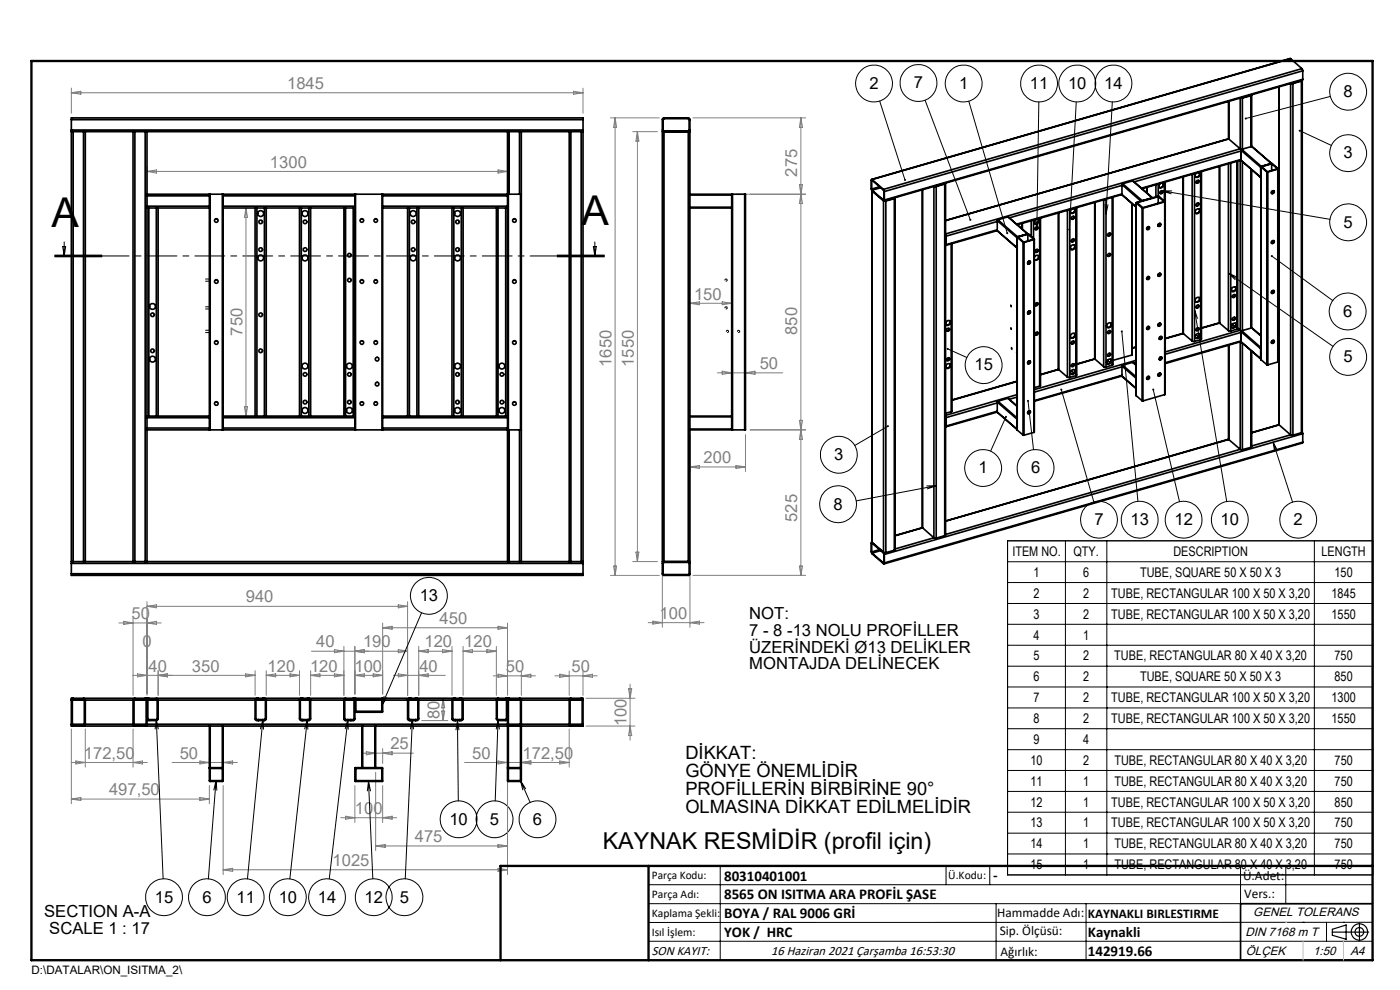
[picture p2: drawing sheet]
<svg xmlns="http://www.w3.org/2000/svg" width="297mm" height="210mm" viewBox="0 0 297 210" stroke-linecap="round" stroke-linejoin="round" font-family="sans-serif">
<g fill="none" stroke="#000" stroke-width=".21">
<path d="M186.6 21.4l5.4 16.8M196.3 21.3l9.5 25.3M205.5 21.5l8.2 28M220.4 21.6l-.4 27.1M228.3 21.6l-1.4 27.1M236 21.6l-1.4 23.8M275.7 27.7l6.8 3.2M282.2 20.5l-17.9 4.6M11.6 54.5h10zM11.6 54.3h10M11.6 54.1h10M13.3 52.3h.6l-.3 2z"/>
<path d="M13.6 51.3v3M43.6 59.2h.8M43.6 59.6h.8M118.2 54.3h10M118.2 54.1h10M118.2 54.5h10M125.9 52.3h.6l-.3 2zM126.2 51.3v3M153.8 59.5a.24 .24 0 0 1 .2-.3 .24 .24 0 0 1 .3 .3 .24 .24 0 0 1-.3 .1M219.7 46.7l.3 2M220.3 46.7l-.3 2M234.4 43.4l.2 2"/>
<path d="M235.1 43.4l-.5 2M246.6 40.5l35.6 6M246.6 40.5h2M246.6 40.5l1.9 .6M260.6 57.9l22.2 15.6M260.6 57.9l1.8 .9M260.6 57.9l1.4 1.4M269.8 54.3l13 9.5M43.6 70.1h.8M43.6 70.5h.8M43.6 65.1h.8M43.6 65.5h.8"/>
<path d="M153.8 65.4a.24 .24 0 0 1 .2-.3 .24 .24 0 0 1 .3 .3 .24 .24 0 0 1-.3 .1M154.1 70.4a.22 .22 0 0 1 .2-.3 .22 .22 0 0 1 .2 .2 .22 .22 0 0 1-.2 .2M156.5 70.4a.22 .22 0 0 1 .1-.3 .22 .22 0 0 1 .3 .2 .22 .22 0 0 1-.3 .2M201 74l4.1 1.8M214.4 69.5l.2 .1v.3zM214.4 64.7l.2 .1v.3zM214.5 73.7l.2 .2v.2zM215.6 74.7l.2 .2v.2zM238 70.3l3.4 36.1M253.4 65.6l6.8 40.8M253.4 65.6l.6 1.9M253.4 65.6v2.1"/>
<path d="M188.3 90.4l-7 4.1M213.4 88.4l-3.3 7.3M218.1 85l1.2 10.4M225.1 82.6l7 23.9M244.7 82.6l5.5 23.8M270.1 93.8l4.1 12.7M270.1 93.8l.9 1.8M270.1 93.8l.3 2M198.6 103l-17 3.2M198.6 103l-1.9 .7M198.6 103l-2 .1M213.7 114.7h77.5v70.9h-77.5z"/>
<path d="M213.7 119.2h77.5M226 114.7v70.9M234.8 114.7v70.9M278.8 114.7v70.9M89.4 130l-8.4 19.7M213.7 123.6h77.5M213.7 128h77.5M213.7 132.4h77.5M213.7 136.9h77.5M33.2 152.6l1.4 33.8M33.2 152.6l.4 2M33.2 152.6l-.3 2"/>
<path d="M55.8 152.6l-3.3 33.8M55.8 152.6l.1 2.1M55.8 152.6l-.6 2M65.2 152.6l-3.7 33.8M65.2 152.6l.1 2.1M65.2 152.6l-.6 2M73.8 152.6l-3.9 33.8M73.8 152.6l.1 2.1M73.8 152.6l-.6 2M81.5 147.7l-.5 2M82.1 147.9l-1.1 1.8M87.5 152.6l-1.5 33.8"/>
<path d="M87.5 152.6l.2 2M87.5 152.6l-.4 2M97 152.9l.2 17M97 152.9l.4 1.9M97 152.9l-.3 1.9M105.7 152.6l-.6 17.3M105.7 152.6l.2 2M105.7 152.6l-.4 2M213.7 141.3h77.5M213.7 145.7h77.5M213.7 150.2h77.5M213.7 154.6h77.5"/>
<path d="M213.7 159h77.5M45.8 165.6l-1.6 20.8M45.8 165.6l.2 2M45.8 165.6l-.4 2M78.2 165.8l.9 20.6M78.2 165.8l.4 2M78.2 165.8l-.3 2M110.4 165.6l2.1 4.6M110.4 165.6l1.1 1.7M110.4 165.6l.5 2M213.7 163.4h77.5M213.7 167.9h77.5"/>
<path d="M213.7 172.3h77.5M213.7 176.7h77.5M137.6 187.7h153.6M137.6 191.7h153.6M137.6 199.7h153.6M152.8 183.7v20M200.7 183.7v4M210 183.7v4M211.3 191.7v12M213.7 181.1h77.5M230.4 191.7v12M263.2 183.7v20"/>
<path d="M272.8 183.7v8M276.4 195.6h.1M281.4 195.6v4.1M285 195.6h.1M291.2 195.6l-153.6 .1"/>
<circle cx="185.4" cy="17.7" r="3.9"/>
<circle cx="194.8" cy="17.6" r="3.9"/>
<circle cx="204.4" cy="17.7" r="3.9"/>
<circle cx="220.4" cy="17.7" r="3.9"/>
<circle cx="228.5" cy="17.7" r="3.9"/>
<circle cx="236.2" cy="17.7" r="3.9"/>
<circle cx="286" cy="19.5" r="3.9"/>
<circle cx="286" cy="32.5" r="3.9"/>
<circle cx="286" cy="47.2" r="3.9"/>
<circle cx="208.7" cy="77.5" r="3.9"/>
<circle cx="285.9" cy="66.1" r="3.9"/>
<circle cx="286" cy="75.7" r="3.9"/>
<circle cx="178" cy="96.5" r="3.9"/>
<circle cx="208.6" cy="99.3" r="3.9"/>
<circle cx="219.7" cy="99.3" r="3.9"/>
<circle cx="177.8" cy="106.9" r="3.9"/>
<circle cx="233.1" cy="110.2" r="3.9"/>
<circle cx="241.8" cy="110.3" r="3.9"/>
<circle cx="251.1" cy="110.2" r="3.9"/>
<circle cx="260.9" cy="110.3" r="3.9"/>
<circle cx="275.4" cy="110.2" r="3.9"/>
<circle cx="91" cy="126.4" r="3.9"/>
<circle cx="97.3" cy="173.8" r="3.9"/>
<circle cx="104.9" cy="173.8" r="3.9"/>
<circle cx="114" cy="173.8" r="3.9"/>
<circle cx="34.8" cy="190.3" r="3.9"/>
<circle cx="43.9" cy="190.3" r="3.9"/>
<circle cx="52.1" cy="190.3" r="3.9"/>
<circle cx="61.1" cy="190.3" r="3.9"/>
<circle cx="69.4" cy="190.3" r="3.9"/>
<circle cx="79.3" cy="190.3" r="3.9"/>
<circle cx="85.8" cy="190.3" r="3.9"/>
</g>
<g fill="none" stroke="#000" stroke-width=".25">
<path d="M282.6 197.7h7.8M282.6 197.1l3-.9v3l-3-.8zM288.4 195.8v3.8M106.2 203.7h185"/>
<circle cx="288.4" cy="197.7" r="1.74"/>
<circle cx="288.4" cy="197.7" r=".93"/>
</g>
<g fill="none" stroke="#808080" stroke-width=".21">
<path d="M15.1 18.7v5.3M15.1 19.7l2-.3v.6zM15.1 19.7h108.6M121.7 19.4l2 .3-2 .3zM123.7 18.7v5.3M31.2 35.4v52.2M31.2 36.4l2-.4v.7zM31.2 36.4h76.5M105.7 36l2 .4-2 .3zM107.7 35.4v4.8M129.5 25h10.4M130.5 25v97.1"/>
<path d="M130.5 25l.3 2h-.6zM134.2 27.9h5.3M135.2 27.9v91.2M135.2 27.9l.3 2h-.6zM147 25h23.9M169.6 39.2h.7l-.4 2zM169.9 25v97.1M169.9 25l.4 2h-.7zM52.2 44.1v44.2M52.2 44.1l.3 2h-.6zM156.2 41.2h14.7M169.9 41.2l.4 2h-.7z"/>
<path d="M146.4 64.3l2-.3v.7zM146.4 64.3h8.8M152.2 79.1h13.9M153.2 64l2 .3-2 .4zM153.2 78.7l2 .4-2 .3zM158.2 79.1l2-.4v.7zM51.9 86.2h.6l-.3 2.1zM146.4 92.2v7.8M146.4 99.1h11.8M146.4 99.1l2-.4v.7zM156.1 98.7l2.1 .4-2.1 .3zM158.2 92.2v7.8"/>
<path d="M169.6 89.2h.7l-.4 2zM169.9 91.2l.4 2h-.7zM170.9 91.2h-11.8M134.2 119.1h5.3M134.9 117.1h.6l-.3 2zM25.2 132.1h9M26.2 131.8l2 .3-2 .4zM28.2 131.1v16.4M31.2 127.6v19.9M31.2 128.6h55.3M31.2 128.6l2-.3v.6zM31.2 132.1l2-.3v.7z"/>
<path d="M70.9 137.8l2.1 .3-2.1 .4zM73 137.1v10.4M75.3 138.1l2-.3v.7zM75.3 137.1v10.1M81.2 132.2v15M81.2 133.2h26.5M81.2 133.2l2-.4v.7zM84.5 128.3l2 .3-2 .3zM84.5 137.8l2 .3-2 .4zM86.5 127.6v19.9M86.5 138.1h-20.4M88.8 138.1h7.1"/>
<path d="M88.8 137.1v10.4M88.8 138.1l2-.3v.7zM93.9 137.8l2 .3-2 .4zM95.9 137.1v10.4M98.2 138.1h7.1M98.2 137.1v10.4M98.2 138.1l2-.3v.7zM103.3 137.8l2 .3-2 .4zM105.3 137.1v10.4M105.7 132.8l2 .4-2 .3zM107.7 132.2v15.3M129.5 122.1h10.4"/>
<path d="M130.2 120.1h.6l-.3 2zM137.5 132.1h11.9M138.5 131.8l2 .3-2 .3zM140.5 120.1v13M146.4 120.1v13M146.4 132.1l2-.3v.6zM147 122.1h23.9M169.6 120.1h.7l-.4 2zM15.1 154.6v15.9M18.1 154.6v8.1M28.2 143.3h25.9M28.2 154.6v8.1"/>
<path d="M29.2 142.9l2 .4-2 .3zM33.5 142.3v5.2M33.5 143.3l2-.4v.7zM52.1 142.9l2 .4-2 .3zM54.1 142.3v5.2M56.5 143.3h7M56.5 142.3v5.2M56.5 143.3l2-.4v.7zM61.5 142.9l2 .4-2 .3zM63.5 142.3v5.2M65.9 143.3h7.1M65.9 142.3v5.2"/>
<path d="M65.9 143.3l2-.4v.7zM70.9 142.9l2.1 .4-2.1 .3zM75.3 143.3h5.9M75.3 143.3l2-.4v.7zM76.7 159.8h11M77.7 159.4l2 .4-2 .3zM79.2 142.9l2 .4-2 .3zM81.2 158.8v3.2M81.2 159.8l2-.4v.7zM83.5 143.3h11M84.5 142.9l2 .4-2 .3zM88.2 148.1h6.8"/>
<path d="M88.8 143.3l2-.4v.7zM89.5 152.9h5.5M93.7 150.8h.6l-.3 2.1zM94 148.1v4.8M94 148.1l.3 2h-.6zM104.6 143.4h9M105.7 143l2 .4-2 .3zM107.7 154.6v30.9M110.6 154.6v8.1M110.6 142.3v5.2M110.6 143.4l2-.4v.7zM117.7 143.4h9"/>
<path d="M118.7 143l2.1 .4-2.1 .3zM120.8 154.6v8.1M120.8 142.3v5.2M123.7 142.3v5.2M123.7 143.4l2-.4v.7zM124.3 148.1h10.4M124.3 154h10.4M133.3 146.1h.7l-.3 2zM133.7 145.1v11.9M133.7 154l.3 2h-.7zM15.1 161.7h16.2M15.1 169.5h29.3"/>
<path d="M15.1 169.5l2-.4v.7zM16.1 161.4l2 .3-2 .4zM28.2 161.7l2-.3v.7zM36.5 161.7h13.8M42.4 169.1l2 .4-2 .3zM42.4 161.4l2 .3-2 .4zM44.4 160.7v1.3M44.4 166.6v3.9M47.3 160.7v1.3M47.3 166.6v18.9M47.3 161.7l2.1-.3v.7zM72.3 173.5h11.9"/>
<path d="M73.3 173.1l2 .4-2 .3zM75.3 166.6v7.9M79.7 163.8v16.6M79.7 179.4h28M79.7 179.4l2-.3v.7zM81.2 166.6v7.9M81.2 173.5l2-.4v.7zM98.6 161.7h22.2M105.7 161.4l2 .3-2 .4zM105.7 179.1l2 .3-2 .4zM110.6 161.7l2-.3v.7zM118.7 161.4l2.1 .3-2.1 .4z"/>
<path d="M47.3 184.5h60.4M47.3 184.5l2.1-.3v.6zM105.7 184.2l2 .3-2 .3z"/>
</g>
<path d="M128.2 54.3h-116.6" fill="none" stroke="#000" stroke-width=".21" stroke-dasharray="6.3 1.3 1.3 1.3" stroke-dashoffset=".8"/>
<g fill="none" stroke="#000" stroke-width=".35">
<path d="M271.4 18.4v71.7M273.8 12.4l-88.9 25.7M273.8 12.4l-88.8 25.7M273.8 12.4l2.4 2.2M273.8 17.7v74.5M273.9 17.7h.4M274.3 17.7v74.6M276 17.1h.1M276.1 17.1l-2.1 .6M276.1 17.2l-1.8 .5M276.1 17.2v74.6M276.2 14.6l.2 .4"/>
<path d="M276.2 14.6l-88.8 25.6M276.2 17l-.1 .2M276.3 17.1v74.5l-.2 .2M276.4 16.8l-.1 .2-88.8 25.6M276.4 15v1.8M276.4 15l-88.8 25.6M276.4 16.8l-88.8 25.6M15.1 27.9h.4M15.1 27.6v.3M15.1 25.4v-.4h108.6v.4M15.1 25.4v2.2M15.1 27.9v91.2"/>
<path d="M15.1 27.6h108.6M15.1 25.4h108.6M15.5 27.9v91.2M15.5 27.9h2.2M17.7 27.9h.4M17.7 27.9v91.2M18.1 27.9v91.2M18.1 27.9h10.1M28.2 27.9h.4M28.2 27.9v91.2M28.6 27.9h2.2M28.6 27.9v91.2"/>
<path d="M30.8 27.9h.4M30.8 27.9v91.2M31.2 27.9h76.5M31.2 27.9v13.3M107.7 27.9h.3M107.7 27.9v91.2M108 27.9h2.2M108 27.9v13.3M110.2 27.9h.4M110.2 27.9v13.3M110.6 27.9h10.2M110.6 27.9v91.2"/>
<path d="M120.8 27.9h.3M120.8 27.9v91.2M121.1 27.9h2.2M121.1 27.9v91.2M123.3 27.9h.4M123.3 27.9v91.2M123.7 27.6v.3M123.7 25.4v2.2M123.7 27.9v91.2M140.8 25.2h5.3l.1 2.4-5.4 .2zM140.9 27.9h-.4v91.2h.4M140.9 27.9l-.4-.2v-2.4l.3-.3 5.4 .1 .2 .2v2.4l-.4 .2"/>
<path d="M140.9 27.9h5.1M140.9 27.9v91.2M146 27.9h.4v91.2h-.4M146 27.9v91.2M184.9 38.3l2.6 2-.1 2.1M184.9 38.3v1.8M185 38.1l-.2 .1v1.9l.2 .4M185 38.1l2.4 2.1M185.1 38.3h-.2M186.6 39.6l-1.7 .5M186.8 39.8l-1.8 .5M198.1 39.6v74.5"/>
<path d="M198.2 39.5l.4 .1M198.6 39.6v74.6M200.4 38.9h.1M200.4 38.9l-2 .6M200.4 39l-1.8 .6M200.4 39v74.6M200.6 38.9l-.2 .1M200.6 38.9v74.6l-.2 .1M238 39.1v2.2M238 39.3l-23.9 6.9M238 39.1l4 3.6M238.2 39l-.2 .1"/>
<path d="M240.3 38.4l4.2 3.6M240.3 38.4l4.1 3.6-2.1 .6-4.1-3.6M240.3 38.4l-2.1 .6M242.1 39.9l21.2-6.1-.1 .2-20.9 6M243.3 39.7v1.2M245.2 39.2v2.6M245.7 39.1v2.5M246.6 38.8a.5 .5 0 0 1 .1 .9 .5 .5 0 0 1-.8-.2l.3-.6M246.7 38.9a.66 .66 0 0 1-.1 .6 .66 .66 0 0 1-.7 .2M247 38.7v3.9M247.2 38.6l-.1 35.6M251 37.5v33.3"/>
<path d="M252.9 37v35.3M253.4 36.9v35.5M254.2 36.6a.5 .5 0 0 1 .1 .8 .5 .5 0 0 1-.8-.2l.4-.5M254.2 38.3v.4l-.4 .1M254.4 36.6a.64 .64 0 0 1-.1 .7 .64 .64 0 0 1-.7 .2M254.7 36.5v35.6M254.9 36.4v35.5l-.2 .2M258.7 35.3v33.2M260.6 34.7v35.4M260.6 21.5v7.9M260.7 29.5l-60.1 17.3M260.7 29.5l2.4 2.1"/>
<path d="M260.7 21.5v8M261.1 34.6v35.6M262.4 34.2v35.6M262.6 34.2v35.5l-.2 .1M263.1 31.6l.2 .4-22.7 6.6M263.1 20.8v10.8M263.1 34v36.1M263.1 31.6l-62.5 18M263.2 20.8h.4M263.3 31.9l4.1 3.6 .1-.2M263.3 34l4.2 3.7M263.3 31.9v2.1"/>
<path d="M263.4 31.7l-.1 .2M263.4 31.7l4.2 3.6M263.6 20.8v10.8M263.6 34.3v35.8M265.3 20.2h.1M265.4 20.2l-2.1 .5M265.4 20.3l-1.8 .5M265.4 20.3v10.8M265.4 35.9v33.7M265.5 20.1l-.1 .2M265.5 31.1h.1M265.5 20.1v11"/>
<path d="M265.5 36v33.6M265.5 31.1l4.3 3.6M265.5 31.1l-2.1 .6M267.5 35.4v40.9M267.5 35.4l1.2 1.1M267.6 35.3l2.2-.6 1.4 1.1-.1 .1M267.6 35.3l-.1 .1M267.7 35.4l2.1-.7 1.2 1.1-2.1 .6zM268.7 36.5h.3M268.7 36.5v40.9M269 36.5v40.9M269.8 34.7v1.5"/>
<path d="M271.1 35.9l-2.1 .6M271.1 35.9v40.9M271.2 35.8l-.1 41M31.2 41.2v.3M31.2 43.7v.4M31.2 41.5v2.2M31.2 44.1v44.2M31.2 41.2h13.2M31.2 44.1h13.2M31.2 41.5h13.2M31.2 43.7h13.2M31.6 44.1v44.2"/>
<path d="M33.2 44.1v44.2M33.5 44.1v44.2M44.4 41.2h.2M44.4 41.2v50M44.6 41.2h2.6M44.6 41.2v50M47.2 41.2h.1M47.2 41.2v50M47.3 41.2h28M47.3 44.1h28M47.3 41.2v50M47.3 41.5h28"/>
<path d="M47.3 43.7h28M54.1 44.1v44.2M54.5 44.1v44.2M56.1 44.1v44.2M56.5 44.1v44.2M63.5 44.1v44.2M63.9 44.1v44.2M65.5 44.1v44.2M65.9 44.1v44.2M73 44.1v44.2M73.3 44.1v44.2M74.9 44.1v44.2"/>
<path d="M75.3 41.2h.1M75.3 41.2v50M75.4 41.2h5.7M75.4 41.2v50M81.1 41.2h.1M81.1 41.2v50M81.2 41.2h26.6M81.2 44.1h26.5M81.2 41.2v50M81.2 41.5h26.5M81.2 43.7h26.5M86.5 44.1v44.2"/>
<path d="M86.9 44.1v44.2M88.4 44.1v44.2M88.8 44.1v44.2M95.9 44.1v44.2M96.3 44.1v44.2M97.9 44.1v44.2M98.2 44.1v44.2M105.3 44.1v44.2M105.7 44.1v44.2M107.3 44.1v44.2M107.8 41.2h2.6M107.8 41.2v50"/>
<path d="M110.4 41.2h.2M110.4 41.2v50M146.4 41.2h8.8M146.4 44.1h8.8M146.4 43.9h8.8M146.4 41.4h8.8M155.2 41.2h.2M155.2 43.9v.2M155.2 41.2v.2M155.2 41.4v2.5M155.2 44.1v44.2M155.4 41.2h2.6"/>
<path d="M155.4 41.2v50M158 41.2h.2v50h-.2M158 41.2v50M184.9 40.1l.1 .2M185 40.5v74.6M185 40.5l2.4 2.1M185 40.3l2.4 2.1M187.4 42.6h.5M187.4 40.2l.2 .4M187.4 42.6v74.5M187.5 42.4h-.1M187.6 42.4v.2h-.2"/>
<path d="M187.6 40.6v1.8M187.9 42.6v74.6M189.7 42l-2 .6M189.7 42.1l-1.8 .5M189.7 42.1v74.6M189.9 41.9l-.2 .2M189.9 42v74.6l-.2 .1M195.7 40.3v71.7M195.7 40.2v71.8M200.6 49.7l.1 .4M200.6 49.8v2M200.7 51.9l-.1 .2"/>
<path d="M200.7 50.1v1.8M201.8 51.7v35.6M202 51.7v35.5l-.2 .1M211.6 46.8l4.1 3.6 .1-.1M211.6 48.9l4.2 3.7zM211.6 48.9l-11 3.2M211.6 46.8v2.1M211.6 47l-10.9 3.1M211.6 48.7l-10.9 3.2M211.7 46.6l-.1 .2M211.7 46.6l4.2 3.6M213.8 46l4.3 3.6"/>
<path d="M213.8 46l-2.1 .6M213.8 46l4.2 3.6M215.8 50.3v40.9M215.8 50.3l1.2 1.1M215.9 50.2l-.1 .1M215.9 50.3l2.2-.6 1.2 1.1-2.1 .6zM216.9 47.4v1.2M217 51.4h.2M217 51.4v40.9M217.2 51.4v40.9M218 49.6h.2l1.2 1.1v.1M218 49.6l-2.1 .6"/>
<path d="M218.1 49.7v1.4M218.1 55.6v.3M218.5 55.4l-.1 .5h-.4M218.8 46.8v3.3M219.3 46.7v3.8M219.4 50.8l-2.2 .6M219.4 50.8v40.9M219.4 54.6a.5 .5 0 0 1 .8-.4 .5 .5 0 0 1-.1 .9l-.4 .1-.3-.2M219.7 48.2l.1-.1a.31 .31 0 0 1 .4 .3 .31 .31 0 0 1-.3 .3 .31 .31 0 0 1-.3-.2zM220.1 48.1l-.1 .4-.4 .1M220.1 52.9l-.1 .4-.4 .2M220.1 46.5a.54 .54 0 0 1 .1 .8 .54 .54 0 0 1-.8-.1l.3-.6"/>
<path d="M220.2 46.5a.65 .65 0 0 1-.1 .7 .65 .65 0 0 1-.6 .2M220.2 54.2a.63 .63 0 0 1-.1 .7 .63 .63 0 0 1-.6 .2M220.6 46.3v35.6M220.7 46.3v35.5l-.1 .1M224.6 45.1v33.3M226.4 44.6v35.4M226.9 44.5v35.6M227.3 52.1a.47 .47 0 0 1 .7 0 .47 .47 0 0 1-.2 .7 .45 .45 0 0 1-.7 0 .45 .45 0 0 1 .2-.7zM227.8 44.2a.53 .53 0 0 1 .1 .8 .53 .53 0 0 1-.8 0l.3-.7M227.8 45.9l-.1 .4-.4 .1M227.8 50.7l-.1 .4-.4 .2M227.9 44.3a.65 .65 0 0 1-.1 .7 .65 .65 0 0 1-.6 .1"/>
<path d="M227.9 52a.63 .63 0 0 1-.1 .7 .63 .63 0 0 1-.6 .1M228.2 44.1v35.6M228.4 44.1v35.5l-.2 .1M232.3 42.9v33.3M234.1 42.4v35.4M234.6 42.3v35.5M235.5 49.5l-.1 .3-.4 .2M235.5 53.8l-.1 .4-.4 .1M235.9 41.9v35.6M236.1 41.8v35.6l-.2 .1M238 41.3l3 2.6M238 41.3l-22.2 6.4"/>
<path d="M238 41.1l-22.3 6.4M240.1 43.2v32.1M241 43v40.9M241 43l1.3 1.1M241.2 43l4.5-1.3 1.2 1-4.5 1.4zM242.3 44.1l.2 .1M242.3 44.1v40.9M242.5 44.2v40.8M243.7 48.1l-.1 .5h-.3M243.7 58.7l-.1 .5h-.3M245.7 41.7v1.4M246.2 47.4l-.1 .4-.3 .2-.1-.4"/>
<path d="M246.2 58l-.1 .4-.3 .2-.1-.4M246.5 40.5v.4l-.4 .1M247.1 42.8l-1.2-1.2h-.2l-4.7 1.4M247.1 42.8l-4.6 1.4M247.1 42.8v40.9M253.7 44.6a.47 .47 0 0 1 .8-.2 .47 .47 0 0 1-.2 .8l-.4 .1a.41 .41 0 0 1-.4-.3 .41 .41 0 0 1 .2-.4zM254.2 43.1v.4l-.4 .1M254.4 44.3a.64 .64 0 0 1-.1 .7 .64 .64 0 0 1-.7 .2M269.8 40.6v.4M269.8 51.2v.4M270.2 40.5v.4l-.5 .1M270.2 51v.5l-.5 .1"/>
<path d="M200.8 68.2a.47 .47 0 0 1 .8 0 .47 .47 0 0 1-.2 .7 .45 .45 0 0 1-.7 0 .45 .45 0 0 1 .1-.7zM200.9 77.2a.46 .46 0 0 1 .7 .2 .46 .46 0 0 1-.2 .6 .47 .47 0 0 1-.8-.1 .47 .47 0 0 1 .3-.7zM201.3 69.7v.4l-.5 .1M201.3 75.9v.4l-.5 .1M201.5 68a.66 .66 0 0 1-.1 .7 .66 .66 0 0 1-.7 .2M201.5 77.2a.66 .66 0 0 1-.1 .7 .66 .66 0 0 1-.7 .2M218.5 66v.3l-.3 .2h-.2l.1-.3M218.5 76.5v.3l-.3 .3h-.2l.1-.3M219.7 70.6a.28 .28 0 0 1 .4 0 .28 .28 0 0 1-.2 .5 .28 .28 0 0 1-.3-.4zM219.7 64.3h.1a.31 .31 0 0 1 .4 .2 .31 .31 0 0 1-.3 .4 .31 .31 0 0 1-.3-.2zM220.1 64.2l-.1 .4-.4 .2M220.1 70.5l-.1 .4-.4 .1"/>
<path d="M224.6 78.4l-3.9 1M224.6 78.4l-3.9 1.1M224.6 78.4l1.8 1.6M227.3 78.7l.5 .5M227.4 78.5a.46 .46 0 0 1 .7 .1 .46 .46 0 0 1-.3 .7 .47 .47 0 0 1-.7-.1 .47 .47 0 0 1 .3-.7zM227.4 70.8a.46 .46 0 0 1 .7 .1 .46 .46 0 0 1-.3 .7 .47 .47 0 0 1-.7-.1 .47 .47 0 0 1 .3-.7zM227.8 72.3l-.1 .4-.4 .2M227.8 77.2l-.1 .4-.4 .1M227.9 70.7a.65 .65 0 0 1-.1 .7 .65 .65 0 0 1-.6 .2M227.9 78.4a.63 .63 0 0 1-.1 .7 .63 .63 0 0 1-.6 .2M228.2 79.7l-1.3 .4M232.3 76.2l-3.9 1"/>
<path d="M232.3 76.2l1.8 1.6M232.3 76.2l-3.9 1.1M234.1 77.8h.5M234.9 68.7a.5 .5 0 0 1 .9 0 .5 .5 0 0 1-.4 .8h-.2a.43 .43 0 0 1-.4-.3 .43 .43 0 0 1 .1-.5zM234.9 76.4l.6 .5M235 76.4a.47 .47 0 0 1 .8-.1 .47 .47 0 0 1-.3 .8 .45 .45 0 0 1-.7-.1 .45 .45 0 0 1 .2-.6zM235.5 70.1l-.1 .4-.4 .2M235.5 75l-.1 .3-.4 .2M235.6 68.5a.62 .62 0 0 1-.1 .7 .62 .62 0 0 1-.6 .2M235.6 76.2a.6 .6 0 0 1-.1 .7 .6 .6 0 0 1-.6 .2M235.9 77.5l-1.3 .3M238 79.8l3 2.6"/>
<path d="M238 79.8l-18.6 5.3M238 77.6v2.2M238 77.8l-18.6 5.4M238 79.6l-18.6 5.4M238 77.6l3 2.6M238.2 77.5l-.2 .1M238.2 77.5l2.8 2.4M240.1 75.3l-4 1.1M240.2 75.2l-.1 .1M240.3 76.9l.7 .5M240.3 76.9l-2.1 .6M240.3 76.9l.7 .6"/>
<path d="M241 73.6l-.8 .2M241 77l-.4 .1M241 76.4l-21.6 6.2M241 73.7l-.8 .2M243.7 69.3l-.1 .4-.3 .1M243.7 79.9l-.1 .4-.3 .1M246.2 68.6l-.2 .5h-.3v-.4M246.2 79.2v.2l-.2 .3h-.3v-.4M246.4 71.4v.3l-.5 .2M246.4 75.7l-.1 .5-.4 .1M247.1 77l16.2-4.7-.1 .2-16.1 4.6M251 70.7v.1"/>
<path d="M251 70.7l-3.8 1.1M251 70.8l-3.8 1.1M251 70.8l1.9 1.5M252.9 72.3l.5 .1M253.7 71a.49 .49 0 0 1 .8-.1 .49 .49 0 0 1-.3 .8h-.1a.41 .41 0 0 1-.5-.1 .41 .41 0 0 1 .1-.6zM253.7 71l.6 .5M253.8 63.2a.47 .47 0 0 1 .7 0 .47 .47 0 0 1-.2 .8 .45 .45 0 0 1-.7-.1 .45 .45 0 0 1 .2-.7zM254.2 64.7v.4l-.4 .2M254.2 69.5v.4l-.4 .2M254.4 63.1a.64 .64 0 0 1-.1 .7 .64 .64 0 0 1-.7 .2M254.4 70.8a.64 .64 0 0 1-.1 .7 .64 .64 0 0 1-.7 .2M254.7 72.1l-1.3 .3"/>
<path d="M258.7 68.4v.1M258.7 68.5l-3.8 1.1M258.7 68.5l1.9 1.6M260.6 70.1l.5 .1M260.6 73.2l.1 20M260.7 73.2v20M261.4 68.8a.49 .49 0 0 1 .8-.1 .49 .49 0 0 1-.3 .8l-.1 .1a.43 .43 0 0 1-.6-.2 .43 .43 0 0 1 .2-.6zM261.4 68.8l.6 .5M261.5 61a.49 .49 0 0 1 .8 .1 .49 .49 0 0 1-.4 .7 .47 .47 0 0 1-.7-.2 .47 .47 0 0 1 .3-.6zM261.9 62.5l-.1 .5h-.3M261.9 67.3l-.1 .5h-.3M262.1 60.9l-.1 .6-.4 .3h-.3"/>
<path d="M262.1 68.6l-.1 .6-.4 .3h-.3M262.4 69.8l-1.3 .4M262.6 69.6l.5 .5M263.1 70.1l.2 .4-16.2 4.7M263.1 72.5v22.8M263.1 70.1l-16 4.6M263.3 70.4l4.1 3.6 .1-.2M263.3 72.5l4.2 3.7M263.3 70.4v2.1M263.4 70.2l-.1 .2M263.4 70.2l4.1 3.5M263.6 72.8v22.6"/>
<path d="M265.4 74.4v20.5M265.5 74.5v20.2l-.1 .2M265.5 69.6l2 1.6M265.5 69.6l-2.1 .6M265.5 69.6l2 1.7M267.5 76.3l1.2 1.1M268.7 77.4h.3M269.8 61.8v.4M269.8 72.4v.4M270.2 61.6v.4l-.5 .2M270.2 72.2v.4l-.5 .1M271.1 76.8l-2.1 .6"/>
<path d="M31.2 88.3v.3M31.2 90.8v.4M31.2 88.6v2.2M31.2 91.2v27.9M31.2 88.3h13.2M31.2 91.2h13.2M31.2 88.6h13.2M31.2 90.8h13.2M44.4 91.2h.2M44.6 91.2h2.6M47.2 91.2h.1M47.3 88.3h28"/>
<path d="M47.3 91.2h28M47.3 88.6h28M47.3 90.8h28M75.3 91.2h.1M75.4 91.2h5.7M81.1 91.2h.1M81.2 91.2h26.6M81.2 88.3h26.5M81.2 88.6h26.5M81.2 90.8h26.5M107.8 91.2h2.6M108 91.2v27.9"/>
<path d="M110.2 91.2v27.9M110.4 91.2h.2M146.4 88.3h8.8M146.4 91.2h8.8M146.4 91h8.8M146.4 88.4h8.8M155.2 91v.2M155.2 88.3v.1M155.2 91.2h.2M155.2 88.4v2.6M155.4 91.2h2.6M200.6 88.2l.1 .4"/>
<path d="M200.6 88.3v2M200.6 90.3h.1M200.7 90.4l-.1 .1M200.7 88.6v1.8M201.8 87.3l-1.2 .4M211.6 85.3l4.1 3.6 .1-.1M211.6 87.4l4.2 3.7zM211.6 87.4l-11 3.1M211.6 85.3v2.1M211.6 85.5l-10.9 3.1M211.6 87.2l-10.9 3.2M211.7 85.1l-.1 .2"/>
<path d="M211.7 85.1l4.1 3.5M213.8 84.5l2 1.6M213.8 84.5l-2.1 .6M213.8 84.5l2 1.7M215.7 86h.1M215.8 80.8l-13.8 4M215.8 84.2l-1.7 .5M215.8 83.7l-15.2 4.4M215.8 80.9l-13.8 4M215.8 91.2l1.2 1.1M217 92.3h.2M218.5 87.1v.3l-.3 .3h-.2l.1-.4"/>
<path d="M219.4 91.7l-2.2 .6M220.6 81.9l-1.2 .3M226.4 80l.5 .1M241 83.9h.1M241 83.9l1.3 1.1M242.3 85h.2M247.1 83.7l-4.6 1.3M260.6 93.2l-60 17.3 60.1-17.3M260.7 93.2l2.4 2.1M263.1 95.3l.5 .1M263.1 95.3l-62.5 18.1M265.4 94.9l-1.8 .5"/>
<path d="M271.3 90.1h.1M271.3 90.1l-5.8 1.6M271.4 90.1l2.4 2.1M271.4 90.1l-5.9 1.7M273.8 92.2l.5 .1M273.8 92.2l-8.3 2.4M276.1 91.8l-1.8 .5M276.3 91.6l.1 .4M276.4 93.8l-.1 .2-88.8 25.6M276.4 92l-88.8 25.6M276.4 93.8l-88.8 25.6M276.4 92v1.8"/>
<path d="M15.1 119.1h.4M15.1 119.1v.4M15.1 119.5v2.2M15.1 119.5h108.6M15.5 119.1h2.2M17.7 119.1h.4M18.1 119.1h10.1M28.2 119.1h.4M28.6 119.1h2.2M30.8 119.1h.4M31.2 119.1h76.5M107.7 119.1h.3"/>
<path d="M108 119.1h2.2M110.2 119.1h.4M110.6 119.1h10.2M120.8 119.1h.3M121.1 119.1h2.2M123.3 119.1h.4M123.7 119.1v.4M123.7 119.5v2.2M140.8 119.3h5.2l.2 .1v2.4l-5.4 .1zM140.9 119.1l-.4 .3v2.4l.2 .3 5.5-.1 .2-.2v-2.4l-.4-.3M140.9 119.1h5.1M184.9 115.3l2.6 2-.1 2.1"/>
<path d="M184.9 117.1l.1 .2M184.9 115.3v1.8M184.9 115h.1M185 115.1l-.2 .1 .1 2.2 2.5 2.2 .2-.2M185 115.1l2.4 2M185 117.3l2.4 2.1M185.1 115.2l-.2 .1M186.6 116.6l-1.7 .5M186.8 116.8l-1.8 .5M187.4 117.1l.5 .1M187.4 117.1l.2 .5M187.4 119.4h.1"/>
<path d="M187.6 117.6v1.8M189.7 116.7l-1.8 .5M195.7 111.9l-5.8 1.7M195.7 112l2.4 2.1M195.7 112l-5.8 1.7M198.1 114.1l.5 .1M198.1 114.1l-8.2 2.3M200.4 113.6l-1.8 .6M15.1 121.7v.4h108.6v-.4M15.1 121.7h108.6M15.1 153.6l.4 .4M15.1 153.6v.4h29.3"/>
<path d="M15.1 148.5v5.1M15.3 153.6l.2 .2h2.2l.2-.2M15.3 148.5l.1-.2h2.4l.1 .2M15.3 148.5v5.1M15.3 153.6h2.6M15.3 148.5h2.6M15.5 148.1l-.4 .4M17.7 148.1l.3 .1 .1 .3M17.9 148.5v5.1M18.1 153.6l-.1 .3-.3 .1M18.1 148.5v5.1M18.1 153.6h10.1"/>
<path d="M18.1 148.5h10.1M28.2 153.6l.4 .4M28.2 148.5v5.1M28.4 153.6l.2 .2h2.2l.2-.2M28.4 148.5l.1-.2h2.4l.1 .2M28.4 148.5v5.1M28.4 153.6h2.6M28.4 148.5h2.6M28.6 148.1l-.4 .4M30.8 148.1l.3 .1 .1 .3M31 148.5v5.1M31.2 153.6l-.1 .3-.3 .1"/>
<path d="M31.2 148.1v.4M31.2 153.6v.4M31.2 148.5v5.1M31.2 153.6h76.5M31.4 148.5l.1 4.1 1.8-.1v-4M31.4 148.5l.1-.2h1.8v.2M31.4 148.5h1.9M31.6 148.1l-.3 .1-.1 .3M33.2 148.1l.3 .4M33.5 148.5v4.2l-.3 .2h-1.6l-.4-.4M33.5 148.5h20.6M44.4 154h.2"/>
<path d="M44.4 154v8.8h.2M44.6 154v8.8M44.6 154h2.6M47.2 154h.1M47.2 154v8.8M47.3 154v8.8h-.1M47.3 154h29.5M54.1 148.5v4l.3 .3 .4 .1M54.3 148.5v4l.1 .1h.4M54.3 148.5h2M54.5 148.1l-.3 .1-.1 .3M54.8 148.3h-.4l-.1 .2"/>
<path d="M54.8 148.3h1M54.8 148.1h1M54.8 152.6h1M54.8 152.9h1M54.8 148.1h-39.7v.4M54.8 148.1v.2M54.8 152.6v.3M55.8 148.3h.4l.1 .2M55.8 148.1h8.4M55.8 148.1v.2M55.8 152.6v.3M56.1 148.1l.3 .1 .1 .3"/>
<path d="M56.3 148.5v4l-.1 .1h-.4M56.5 148.5v4l-.3 .3-.4 .1M56.5 148.5h7M63.5 148.5v4l.3 .3 .4 .1M63.7 148.5v4l.5 .1M63.7 148.5h2M63.9 148.1l-.3 .1-.1 .3M64.2 148.3h1M64.2 148.1h1M64.2 148.3h-.4l-.1 .2M64.2 152.6h1M64.2 152.9h1"/>
<path d="M64.2 148.1v.2M64.2 152.6v.3M65.2 148.3h.4l.1 .2M65.2 148.1h22M65.2 148.1v.2M65.2 152.6v.3M65.5 148.1l.3 .1 .1 .3M65.7 148.5v4l-.5 .1M65.9 148.5v4l-.2 .3-.5 .1M65.9 148.5h7.1M73 148.5v4l.2 .3 .6 .1M73.1 148.5l.1-.2h1.8l.1 .2"/>
<path d="M73.1 148.5v4l.7 .1M73.1 148.5h2M73.3 148.1l-.2 .1-.1 .3M73.8 152.6h.6M73.8 152.9h.6M73.8 152.6v.3M74.4 152.6v.3M74.9 148.1l.3 .2 .1 .2M75.1 148.5v4l-.7 .1M75.4 148.1l-.1 .1v4.4l-.2 .2-.7 .1M75.5 148.3h5.5v2.6h-5.5zM75.5 148.5h5.5"/>
<path d="M76.8 154h.1M76.8 154v8.8M76.9 154h2.6M76.9 154v8.8M79.5 154h.2M79.5 154v8.8M79.7 154h28M79.7 154v8.8M81.1 148.1v3h-5.7l-.1-.2M81.2 148.5h5.3M86.5 148.5v4l.2 .3 .5 .1M86.7 148.5v4.1h.5"/>
<path d="M86.7 148.5h2M86.9 148.1l-.3 .1-.1 .3M87.2 148.3h-.5v.2M87.2 148.1h.9M87.2 148.3h.9M87.2 152.6h.9M87.2 152.9h.9M87.2 148.1v.2M87.2 152.6v.3M88.1 148.3h.4l.2 .2M88.1 148.1h8.5M88.1 148.1v.2"/>
<path d="M88.1 152.6v.3M88.4 148.1l.3 .1 .1 .3M88.7 148.5v4l-.2 .1h-.4M88.8 148.5v4l-.2 .3-.5 .1M88.8 148.5h7.1M95.9 148.5v4l.2 .3 .5 .1M96.1 148.5v4l.5 .1M96.1 148.5h1.9M96.3 148.1l-.3 .1-.1 .3M96.6 148.3h-.4l-.1 .2M96.6 148.3h.9M96.6 148.1h.9"/>
<path d="M96.6 152.9h.9M96.6 152.6h.9M96.6 148.1v.2M96.6 152.6v.3M97.5 148.3h.5v.2M97.5 148.1h26.2v.4M97.5 148.1v.2M97.5 152.6v.3M97.9 148.1l.2 .1 .1 .3M98 148.5v4l-.5 .1M98.2 148.5v4l-.2 .3-.5 .1M98.2 148.5h7.1"/>
<path d="M105.3 148.5l.1 4.2 .3 .2h1.6l.4-.4M105.5 148.5l.1 4.1 1.9-.1v-4M105.5 148.5l.1-.2h1.8l.1 .2M105.5 148.5h2M105.7 148.1l-.3 .1-.1 .3M107.3 148.1l.4 .4M107.7 153.6v.2l.3 .2M107.7 148.1v.4M107.7 153.6v.4M107.7 154h.1M107.7 154v8.8h.1M107.7 148.5v5.1"/>
<path d="M107.8 153.6l.2 .2h2.2l.2-.2M107.8 148.5l.1-.2h2.4l.1 .2M107.8 148.5v5.1M107.8 154v8.8M107.8 154h2.6M107.8 153.6h2.6M107.8 148.5h2.6M108 148.1l-.3 .2v.2M110.2 148.1l.3 .1 .1 .3M110.4 154h.2M110.4 148.5v5.1M110.4 154v8.8"/>
<path d="M110.6 153.6l-.1 .3-.3 .1M110.6 154v8.8h-.2M110.6 148.5v5.1M110.6 153.6h10.2M110.6 148.5h10.2M120.8 153.6v.2l.3 .2M120.8 148.5v5.1M120.9 148.5l.1-.2h2.4l.1 .2M120.9 153.6l.2 .2h2.2l.2-.2M120.9 148.5v5.1M120.9 153.6h2.6M120.9 148.5h2.6"/>
<path d="M121.1 148.1l-.3 .2v.2M123.3 148.1l.3 .1 .1 .3M123.5 148.5v5.1M123.7 153.6l-.1 .3-.3 .1M123.7 153.6v.4h-13.1M123.7 148.5v5.1M44.6 162.8l-.2 .1 .1 2.9 2.8-.1v-2.8l-.1-.1M44.6 163h2.6v2.6h-2.6zM44.6 162.8h2.6M75.4 162.8h5.7l.1 2.9-5.8 .1zM75.5 163h5.5v2.6h-5.5zM107.8 162.8l-.1 .1v2.9h2.8l.1-2.9-.2-.1"/>
<path d="M107.8 163h2.6v2.6h-2.6zM107.8 162.8h2.6M291.2 191.7h-28v12"/>
<circle cx="254.1" cy="38.6" r=".31"/>
<circle cx="45.9" cy="46.8" r=".38"/>
<circle cx="45.9" cy="59.7" r=".38"/>
<circle cx="55.3" cy="47.1" r=".38"/>
<circle cx="55.3" cy="53" r=".38"/>
<circle cx="55.3" cy="45.3" r=".61"/>
<circle cx="55.3" cy="54.7" r=".62"/>
<circle cx="64.7" cy="53" r=".38"/>
<circle cx="64.7" cy="47.1" r=".38"/>
<circle cx="64.7" cy="45.3" r=".61"/>
<circle cx="64.7" cy="54.7" r=".62"/>
<circle cx="74.1" cy="59.4" r=".38"/>
<circle cx="74.1" cy="54.1" r=".38"/>
<circle cx="76.8" cy="59.7" r=".37"/>
<circle cx="76.8" cy="46.8" r=".37"/>
<circle cx="79.7" cy="46.8" r=".38"/>
<circle cx="79.7" cy="59.7" r=".38"/>
<circle cx="87.6" cy="47.1" r=".38"/>
<circle cx="87.6" cy="53" r=".38"/>
<circle cx="87.6" cy="45.3" r=".61"/>
<circle cx="87.6" cy="54.7" r=".62"/>
<circle cx="97.1" cy="53" r=".38"/>
<circle cx="97.1" cy="47.1" r=".38"/>
<circle cx="97.1" cy="45.3" r=".61"/>
<circle cx="97.1" cy="54.7" r=".62"/>
<circle cx="109.1" cy="46.8" r=".38"/>
<circle cx="109.1" cy="59.7" r=".38"/>
<circle cx="218.3" cy="55.7" r=".33"/>
<circle cx="219.9" cy="53.3" r=".31"/>
<circle cx="227.6" cy="46.2" r=".33"/>
<circle cx="227.6" cy="51.1" r=".31"/>
<circle cx="235.3" cy="54.1" r=".31"/>
<circle cx="235.3" cy="49.8" r=".31"/>
<circle cx="243.5" cy="48.4" r=".33"/>
<circle cx="243.5" cy="59" r=".34"/>
<circle cx="245.9" cy="58.3" r=".31"/>
<circle cx="245.9" cy="47.7" r=".31"/>
<circle cx="246.4" cy="40.8" r=".31"/>
<circle cx="254.1" cy="43.4" r=".33"/>
<circle cx="270" cy="51.4" r=".31"/>
<circle cx="270" cy="40.8" r=".31"/>
<circle cx="32.4" cy="74.4" r=".38"/>
<circle cx="32.4" cy="66.8" r=".37"/>
<circle cx="32.4" cy="76.2" r=".62"/>
<circle cx="32.4" cy="65" r=".62"/>
<circle cx="45.9" cy="72.7" r=".38"/>
<circle cx="55.3" cy="74.4" r=".38"/>
<circle cx="55.3" cy="66.8" r=".37"/>
<circle cx="64.7" cy="79.4" r=".38"/>
<circle cx="64.7" cy="77.7" r=".61"/>
<circle cx="74.1" cy="79.4" r=".38"/>
<circle cx="74.1" cy="77.7" r=".61"/>
<circle cx="76.8" cy="72.6" r=".37"/>
<circle cx="79.7" cy="72.7" r=".38"/>
<circle cx="80" cy="76.2" r=".38"/>
<circle cx="97.1" cy="79.4" r=".38"/>
<circle cx="97.1" cy="77.7" r=".61"/>
<circle cx="106.5" cy="79.4" r=".38"/>
<circle cx="106.5" cy="77.7" r=".61"/>
<circle cx="109.1" cy="72.7" r=".38"/>
<circle cx="201.1" cy="76.2" r=".31"/>
<circle cx="201.1" cy="70" r=".31"/>
<circle cx="218.3" cy="76.9" r=".33"/>
<circle cx="218.3" cy="66.3" r=".33"/>
<circle cx="227.6" cy="72.7" r=".33"/>
<circle cx="227.6" cy="77.5" r=".31"/>
<circle cx="235.3" cy="70.5" r=".33"/>
<circle cx="235.3" cy="75.3" r=".31"/>
<circle cx="243.5" cy="69.6" r=".34"/>
<circle cx="245.9" cy="79.5" r=".31"/>
<circle cx="245.9" cy="68.9" r=".31"/>
<circle cx="246.2" cy="76" r=".33"/>
<circle cx="246.2" cy="71.7" r=".32"/>
<circle cx="254.1" cy="69.9" r=".33"/>
<circle cx="254.1" cy="65.1" r=".31"/>
<circle cx="261.7" cy="67.7" r=".33"/>
<circle cx="261.8" cy="62.8" r=".31"/>
<circle cx="270" cy="61.9" r=".31"/>
<circle cx="270" cy="72.5" r=".31"/>
<circle cx="45.9" cy="85.6" r=".38"/>
<circle cx="64.7" cy="85.3" r=".38"/>
<circle cx="64.7" cy="87.1" r=".61"/>
<circle cx="74.1" cy="85.3" r=".38"/>
<circle cx="74.1" cy="87.1" r=".61"/>
<circle cx="76.8" cy="85.6" r=".37"/>
<circle cx="79.7" cy="85.6" r=".38"/>
<circle cx="80" cy="81.5" r=".38"/>
<circle cx="97.1" cy="85.3" r=".38"/>
<circle cx="97.1" cy="87.1" r=".61"/>
<circle cx="106.5" cy="85.3" r=".38"/>
<circle cx="106.5" cy="87.1" r=".61"/>
<circle cx="109.1" cy="85.6" r=".38"/>
<circle cx="218.3" cy="87.5" r=".33"/>
<circle cx="243.5" cy="80.2" r=".32"/>
</g>
<path d="M6.7 12.9h284.5v190.8h-284.5zM137.6 183.7v20M291.2 183.7h-185v20" fill="none" stroke="#000" stroke-width=".5"/>
<path d="M276.4 199.7v4M285 199.7v4" fill="none" stroke="#c0c0c0" stroke-width=".21"/>
<path d="M272.8 195.6h.1" fill="none" stroke="#c0c0c0" stroke-width=".25"/>
<path d="M275.5 27.6a.23 .23 0 0 0 .1 .4 .23 .23 0 0 0 .3-.2 .23 .23 0 0 0-.3-.3l-.1 .1 .2 .1zM264.2 25l-.1 .2 .2-.1-.2 .1a.21 .21 0 0 0 .3 .1 .21 .21 0 0 0 .1-.3 .21 .21 0 0 0-.3 0zM269.6 54.2a.23 .23 0 0 0 0 .4 .23 .23 0 0 0 .4-.2 .23 .23 0 0 0-.3-.3l.1 .2zM200.9 73.9l.1 .1-.2-.1a.23 .23 0 0 0 .3 .3 .23 .23 0 0 0 .2-.3 .23 .23 0 0 0-.4 0zM213.3 88.3a.23 .23 0 0 0 0 .3 .23 .23 0 0 0 .3-.1 .23 .23 0 0 0-.1-.3l-.1 .2 .1-.2zM225 82.5a.22 .22 0 0 0 0 .3 .22 .22 0 0 0 .4-.1 .22 .22 0 0 0-.3-.3v.2zM205.7 46.5v.3h.2l-.1-.2 .1 .2h.1a.23 .23 0 0 0 0-.3 .23 .23 0 0 0-.3 0zM191.9 38l-.1 .3 .3 .1-.1-.2 .1 .2a.21 .21 0 0 0 .1-.3 .21 .21 0 0 0-.3-.1zM188.2 90.3v.2a.22 .22 0 0 0 .3 .1 .22 .22 0 0 0 .1-.3zM244.5 82.4a.24 .24 0 0 0-.1 .4 .24 .24 0 0 0 .4 0 .24 .24 0 0 0-.2-.4l.1 .2zM226.7 48.5v.3l.1 .1 .1-.2-.1 .2h.2a.22 .22 0 0 0 0-.4 .22 .22 0 0 0-.3 0zM218 84.8a.22 .22 0 0 0-.2 .4 .22 .22 0 0 0 .4 0 .22 .22 0 0 0-.1-.4v.2zM213.5 49.3a.22 .22 0 0 0 0 .3 .22 .22 0 0 0 .2 .1v-.2v.2l.2-.2-.1-.2zM237.8 70.2a.22 .22 0 0 0 .1 .3 .22 .22 0 0 0 .3-.2 .22 .22 0 0 0-.2-.2v.2v-.2z" fill="#000"/>
<path d="M107.9 148.3h2.4l.1 .2v5.2l-.2 .1-2.4-.1zM107.7 148.2v5.6l.2 .2h2.4l.3-.3v-5.3l-.3-.3zM75.5 163h5.5v2.6h-5.5zM75.4 162.8v3l5.8-.1-.1-2.9zM105.5 148.4h2l-.1 4.2-1.9-.1zM105.4 148.2l-.1 4.4 .4 .3 1.7-.1 .3-.3-.1-4.2-.2-.2zM120.9 148.4l2.5-.1 .1 .2v5.2l-.2 .1-2.4-.1zM120.8 148.2v5.6l.2 .2h2.4l.3-.3v-5.3l-.3-.3zM28.5 148.3l2.5 .1v5.2l-.2 .2-2.4-.1zM28.3 148.2v5.6l.2 .2h2.4l.3-.3v-5.3l-.3-.3zM96 148.3l-.1 4.3 .2 .2 .5 .1v-.3h-.4l-.1-.1v-4l.1-.2h.4v-.2zM97.5 148.1v.2l.5 .1v4.2h-.5v.3h.4l.3-.4v-4.1l-.2-.2zM63.6 148.3l-.1 4.3 .2 .2 .5 .1v-.3h-.4l-.1-.1v-4.1l.5-.1v-.2zM65.2 148.1v.2l.5 .1v4.2h-.5v.3h.3l.4-.4v-4.1l-.2-.2zM75.5 148.3h5.5v2.6h-5.5zM75.4 148.1v3l5.8-.1-.1-2.9zM107.8 163h2.6v2.6h-2.6zM107.7 162.8v2.9l2.8 .1 .1-2.9zM86.6 148.2l-.1 .2v4.1l.2 .3 .5 .1v-.3h-.5v-4.2l.5-.1v-.2zM88.1 148.1v.2h.4l.2 .2v4l-.2 .1h-.4v.3h.4l.3-.3v-4.2l-.3-.3zM31.4 148.3l1.9 .1-.1 4.2-1.8-.1zM31.3 148.2l-.1 .2v4.2l.3 .3 1.8-.1 .2-.3v-4.2l-.3-.2zM15.4 148.3l2.5 .1v5.3l-.2 .1-2.4-.1zM15.2 148.2v5.6l.2 .2h2.4l.3-.3v-5.3l-.3-.3zM54.3 148.2l-.2 .2v4.1l.2 .3 .5 .1v-.3h-.4l-.1-.1v-4l.1-.2h.4v-.2zM55.8 148.1v.2h.4l.1 .2v4l-.1 .1h-.4v.3h.3l.4-.4v-4.1l-.3-.3zM44.6 163h2.6v2.6h-2.6zM44.5 162.9l-.1 2.8 2.9 .1v-2.9zM73.1 148.2l-.1 4.4 .2 .2 .6 .1v-.3l-.7-.1v-4.1l1.9-.1 .1 4.2-.7 .1v.3l.7-.1 .2-.2v-4.2l-.3-.3z" fill-rule="evenodd" fill="#000"/>
<g font-size="8.7">
<text x="123.3" y="47.8">A</text>
<text x="10.9" y="48.2">A</text>
</g>
<text font-size="4.9" x="127.9" y="180.1">KAYNAK RESMİDİR (profil için)</text>
<g font-size="3.9">
<text x="145.4" y="160.9">DİKKAT:</text>
<text x="145.4" y="164.8">GÖNYE ÖNEMLİDİR</text>
<text x="145.4" y="168.7">PROFİLLERİN BİRBİRİNE 90°</text>
<text x="145.4" y="172.6">OLMASINA DİKKAT EDİLMELİDİR</text>
</g>
<g font-size="3.5" fill="#808080">
<text x="60.9" y="18.9">1845</text>
<text x="57.3" y="35.6">1300</text>
<text x="169.1" y="37.5" transform="rotate(-90 169.1 37.5)">275</text>
<text x="147.2" y="63.5">150</text>
<text x="51.4" y="71.2" transform="rotate(-90 51.4 71.2)">750</text>
<text x="169.1" y="71" transform="rotate(-90 169.1 71)">850</text>
<text x="129.7" y="77.8" transform="rotate(-90 129.7 77.8)">1650</text>
<text x="134.5" y="77.8" transform="rotate(-90 134.5 77.8)">1550</text>
<text x="161.2" y="78.3">50</text>
<text x="149.3" y="98.2">200</text>
<text x="169.1" y="110.7" transform="rotate(-90 169.1 110.7)">525</text>
<text x="27.9" y="131.3">50</text>
<text x="52.2" y="127.8">940</text>
<text x="139.9" y="131.3">100</text>
<text x="30.2" y="137.3">0</text>
<text x="67.1" y="137.3">40</text>
<text x="77" y="137.3">190</text>
<text x="90" y="137.3">120</text>
<text x="93.3" y="132.4">450</text>
<text x="98.5" y="137.3">120</text>
<text x="31.5" y="142.4">40</text>
<text x="40.7" y="142.4">350</text>
<text x="56.8" y="142.4">120</text>
<text x="65.8" y="142.4">120</text>
<text x="75.2" y="142.4">100</text>
<text x="89" y="142.5">40</text>
<text x="107.3" y="142.5">50</text>
<text x="121.2" y="142.5">50</text>
<text x="93.2" y="152.6" transform="rotate(-90 93.2 152.6)">80</text>
<text x="132.9" y="154" transform="rotate(-90 132.9 154)">100</text>
<text x="17.8" y="160.9">172,50</text>
<text x="38.1" y="160.9">50</text>
<text x="82.8" y="159">25</text>
<text x="100.2" y="160.9">50</text>
<text x="110.9" y="160.9">172,50</text>
<text x="23.1" y="168.7">497,50</text>
<text x="75.3" y="172.7">100</text>
<text x="88" y="178.6">475</text>
<text x="70.5" y="183.7">1025</text>
</g>
<g font-size="3.5">
<text x="184.5" y="18.8">2</text>
<text x="193.9" y="18.7">7</text>
<text x="203.5" y="18.8">1</text>
<text x="218.5" y="18.8">11</text>
<text x="226.6" y="18.8">10</text>
<text x="234.3" y="18.8">14</text>
<text x="285" y="20.6">8</text>
<text x="285" y="33.6">3</text>
<text x="285" y="48.3">5</text>
<text x="284.9" y="67.2">6</text>
<text x="285" y="76.8">5</text>
<text x="206.7" y="78.6">15</text>
<text x="177" y="97.6">3</text>
<text x="207.6" y="100.4">1</text>
<text x="218.7" y="100.4">6</text>
<text x="176.8" y="108.1">8</text>
<text x="232.2" y="111.4">7</text>
<text x="239.8" y="111.4">13</text>
<text x="249.2" y="111.4">12</text>
<text x="258.9" y="111.4">10</text>
<text x="274.4" y="111.4">2</text>
<text x="89" y="127.5">13</text>
<text x="158.9" y="131.4">NOT:</text>
<text x="158.9" y="134.9">7 - 8 -13 NOLU PROFİLLER</text>
<text x="158.9" y="138.4">ÜZERİNDEKİ Ø13 DELİKLER</text>
<text x="158.9" y="142">MONTAJDA DELİNECEK</text>
<text x="95.3" y="174.9">10</text>
<text x="103.9" y="174.9">5</text>
<text x="113.1" y="174.9">6</text>
<text x="32.8" y="191.4">15</text>
<text x="42.9" y="191.4">6</text>
<text x="50.2" y="191.4">11</text>
<text x="59.1" y="191.4">10</text>
<text x="67.4" y="191.4">14</text>
<text x="77.3" y="191.4">12</text>
<text x="84.8" y="191.4">5</text>
<text x="9.4" y="194.6">SECTION A-A</text>
<text x="10.5" y="198.1">SCALE 1 : 17</text>
</g>
<g font-size="3.2">
<text x="153.6" y="186.8">80310401001</text>
<text x="153.6" y="190.8">8565 ON ISITMA ARA PROFİL ŞASE</text>
<text x="210.7" y="186.6">-</text>
<text x="153.6" y="194.8">BOYA / RAL 9006 GRİ</text>
<text x="153.6" y="198.8">YOK / HRC</text>
<text x="230.8" y="198.7">Kaynakli</text>
<text x="230.8" y="202.8">142919.66</text>
</g>
<g font-size="2.8">
<text x="214.8" y="118">ITEM NO.</text>
<text x="227.7" y="118">QTY.</text>
<text x="248.9" y="118">DESCRIPTION</text>
<text x="280.4" y="118">LENGTH</text>
<text x="219.3" y="122.4">1</text>
<text x="229.8" y="122.4">6</text>
<text x="241.9" y="122.4">TUBE, SQUARE 50 X 50 X 3</text>
<text x="283.1" y="122.4">150</text>
<text x="219.3" y="126.8">2</text>
<text x="219.3" y="131.2">3</text>
<text x="229.8" y="126.8">2</text>
<text x="229.8" y="131.2">2</text>
<text x="235.8" y="126.8">TUBE, RECTANGULAR 100 X 50 X 3,20</text>
<text x="235.8" y="131.2">TUBE, RECTANGULAR 100 X 50 X 3,20</text>
<text x="282.5" y="126.8">1845</text>
<text x="282.5" y="131.2">1550</text>
<text x="219.3" y="135.7">4</text>
<text x="229.8" y="135.7">1</text>
<text x="219.3" y="140.1">5</text>
<text x="229.8" y="140.1">2</text>
<text x="236.4" y="140.1">TUBE, RECTANGULAR 80 X 40 X 3,20</text>
<text x="283.1" y="140.1">750</text>
<text x="219.3" y="144.5">6</text>
<text x="219.3" y="149">7</text>
<text x="229.8" y="144.5">2</text>
<text x="229.8" y="149">2</text>
<text x="235.8" y="149">TUBE, RECTANGULAR 100 X 50 X 3,20</text>
<text x="241.9" y="144.5">TUBE, SQUARE 50 X 50 X 3</text>
<text x="282.5" y="149">1300</text>
<text x="283.1" y="144.5">850</text>
<text x="219.3" y="153.4">8</text>
<text x="229.8" y="153.4">2</text>
<text x="235.8" y="153.4">TUBE, RECTANGULAR 100 X 50 X 3,20</text>
<text x="282.5" y="153.4">1550</text>
<text x="219.3" y="157.8">9</text>
<text x="229.8" y="157.8">4</text>
<text x="218.6" y="162.2">10</text>
<text x="218.6" y="166.7">11</text>
<text x="229.8" y="162.2">2</text>
<text x="229.8" y="166.7">1</text>
<text x="236.4" y="162.2">TUBE, RECTANGULAR 80 X 40 X 3,20</text>
<text x="236.4" y="166.7">TUBE, RECTANGULAR 80 X 40 X 3,20</text>
<text x="283.1" y="162.2">750</text>
<text x="283.1" y="166.7">750</text>
<text x="218.6" y="171.1">12</text>
<text x="229.8" y="171.1">1</text>
<text x="235.8" y="171.1">TUBE, RECTANGULAR 100 X 50 X 3,20</text>
<text x="283.1" y="171.1">850</text>
<text x="218.6" y="175.5">13</text>
<text x="218.6" y="180">14</text>
<text x="229.8" y="175.5">1</text>
<text x="229.8" y="180">1</text>
<text x="235.8" y="175.5">TUBE, RECTANGULAR 100 X 50 X 3,20</text>
<text x="236.4" y="180">TUBE, RECTANGULAR 80 X 40 X 3,20</text>
<text x="283.1" y="175.5">750</text>
<text x="283.1" y="180">750</text>
<text x="218.6" y="184.4">15</text>
<text x="229.8" y="184.4">1</text>
<text x="236.4" y="184.4">TUBE, RECTANGULAR 80 X 40 X 3,20</text>
<text x="283.1" y="184.4">750</text>
<text x="263.7" y="186.7">Ü.Adet:</text>
<text x="263.9" y="190.5">Vers.:</text>
<text x="211.5" y="194.5">Hammadde Adı:</text>
<text x="230.8" y="194.7">KAYNAKLI BIRLESTIRME</text>
<text x="138.3" y="202.6">SON KAYIT:</text>
<text x="163.6" y="202.6">16 Haziran 2021 Çarşamba 16:53:30</text>
<text x="212.1" y="198.4">Sip. Ölçüsü:</text>
<text x="212.2" y="202.7">Ağırlık:</text>
</g>
<g font-size="2.6">
<text x="265.9" y="194.4">GENEL TOLERANS</text>
<text x="264.2" y="198.5">DIN 7168 m T</text>
<text x="264.3" y="202.6">ÖLÇEK</text>
<text x="278.5" y="202.6">1:50</text>
<text x="286.5" y="202.6">A4</text>
</g>
<g font-size="2.5">
<text x="138.3" y="186.4">Parça Kodu:</text>
<text x="138.3" y="190.5">Parça Adı:</text>
<text x="201.2" y="186.5">Ü.Kodu:</text>
<text x="138.3" y="194.5">Kaplama Şekli:</text>
<text x="138.3" y="198.6">Isıl İşlem:</text>
<text x="6.7" y="206.7">D:\DATALAR\ON_ISITMA_2\</text>
</g>
</svg>
